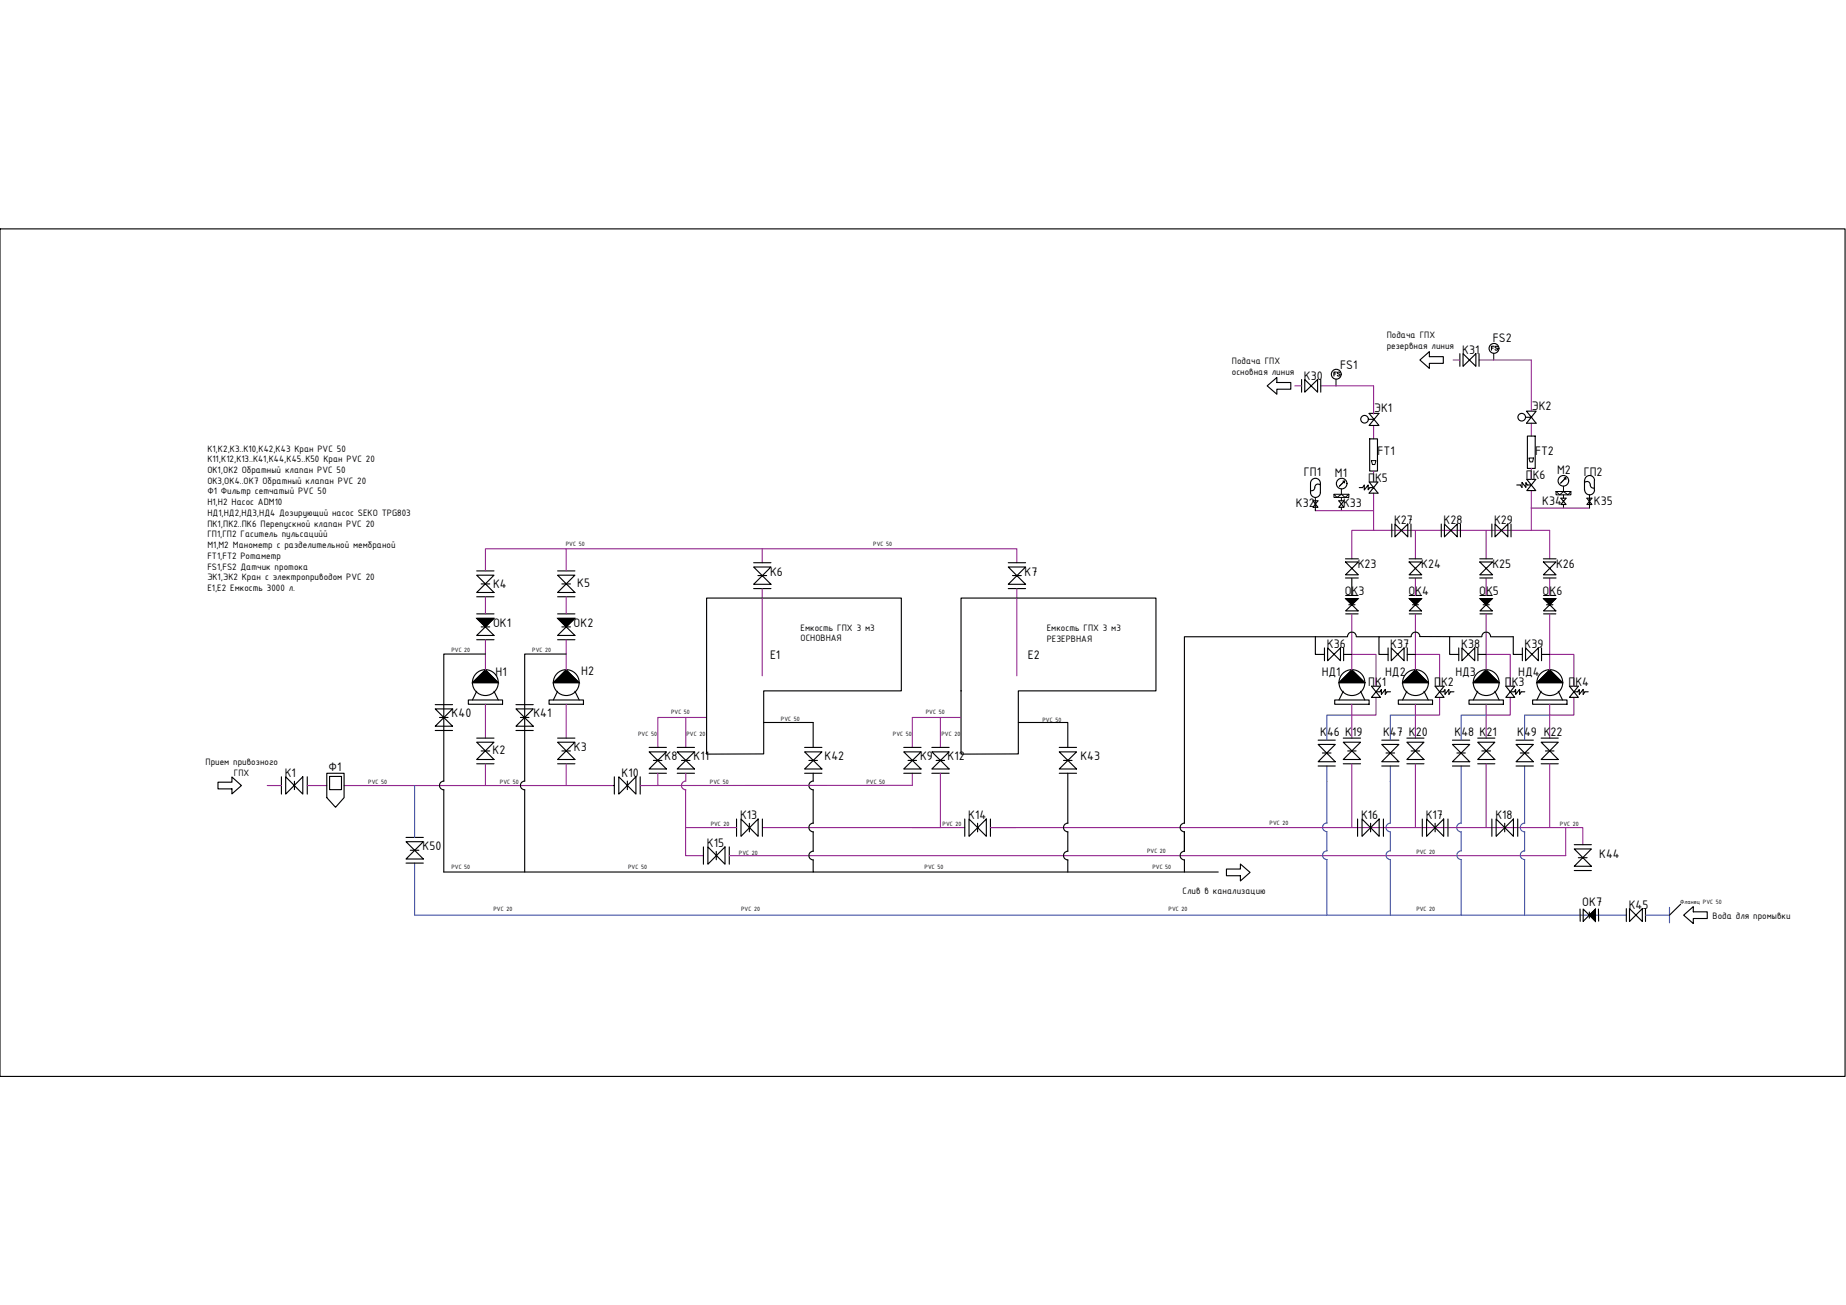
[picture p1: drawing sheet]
<svg xmlns="http://www.w3.org/2000/svg" width="420mm" height="297mm" viewBox="0 0 420 297" stroke-linecap="round" stroke-linejoin="round" font-family="sans-serif">
<!-- layer: PDF _0 -->
<g fill="none" stroke="#000" stroke-width=".25">
<path d="M296.2 86.4v2.9M297 86.4v2.9l2.9-2.9v2.9zM300.6 86.4v2.9M332.3 80.5v2.9M333 80.5v2.9l2.9-2.9v2.9zM336.6 80.5v2.9M316.8 119.3v2.9M317.5 119.3v2.9l2.9-2.9v2.9zM321.1 119.3v2.9M328 119.3v2.9M328.8 119.3v2.9l2.9-2.9v2.9zM332.4 119.3v2.9"/>
<path d="M339.6 119.3v2.9M340.3 119.3v2.9l2.9-2.9v2.9zM343.9 119.3v2.9M108.5 130.9l3.9 4h-3.9l3.9-4zM108.5 139.7h3.9M108.5 129.9h3.9M108.5 135.8h3.9M109.5 132.9h2M126.9 130.9l4 4h-4l4-4zM126.9 139.7h4M126.9 129.9h4M126.9 135.8h4"/>
<path d="M127.9 132.9h1.9M171.5 129.1l4 3.9h-4l4-3.9zM171.5 128.1h4M171.5 134h4M172.5 131h2M229.5 129.1l3.9 3.9h-3.9l3.9-3.9zM229.5 128.1h3.9M229.5 134h3.9M230.5 131h2M306.2 127.9h3l-3 2.9h3zM306.2 131.6h3M306.2 127.2h3"/>
<path d="M306.3 136.3l2.8 2.8h-2.8l2.8-2.8zM306.3 135.5h2.8M306.3 139.7h2.8M307 137.7h1.4M320.7 127.9h2.9l-2.9 2.9h2.9zM320.7 131.6h2.9M320.7 127.2h2.9M320.8 136.3l2.8 2.8h-2.8l2.8-2.8zM320.8 135.5h2.8M320.8 139.7h2.8M321.5 137.7h1.3M336.8 127.9h2.9l-2.9 2.9h2.9z"/>
<path d="M336.8 131.6h2.9M336.8 127.2h2.9M336.8 136.3l2.8 2.8h-2.8l2.8-2.8zM336.8 135.5h2.8M336.8 139.7h2.8M337.6 137.7h1.4M351.3 127.9h2.9l-2.9 2.9h2.9zM351.3 131.6h2.9M351.3 127.2h2.9M351.3 136.3l2.8 2.8h-2.8l2.8-2.8zM351.3 135.5h2.8M351.3 139.7h2.8"/>
<path d="M352 137.7h1.4M106.6 159.3h7.8v1h-7.8zM107.5 155.4l3-2.9 2.9 2.9zM108.5 140.7l3.9 3.9h-3.9l3.9-3.9zM108.5 157.3l-1 2M108.5 145.6h3.9M109.5 142.7h2M112.4 157.3l1 2M125 159.3h7.8v1h-7.8zM125.9 155.4l3-2.9 2.9 2.9zM126.9 140.7l4 3.9h-4l4-3.9zM126.9 157.3l-1 2"/>
<path d="M126.9 145.6h4M127.9 142.7h1.9M130.9 157.3l.9 2M301.5 147.5v2.9M302.2 147.5v2.9l2.9-2.9v2.9zM303.8 159.3h7.8v1h-7.8zM304.8 155.4l2.9-2.9 2.9 2.9zM305.7 157.3l-.9 2M305.8 147.5v2.9M309.7 157.3l.9 2M315.9 147.5v2.9M316.7 147.5v2.9l2.9-2.9v2.9z"/>
<path d="M318.3 159.3h7.8v1h-7.8zM319.2 155.4l3-2.9 2.9 2.9zM320.2 157.3l-1 2M320.3 147.5v2.9M324.1 157.3l1 2M332 147.5v2.9M332.7 147.5v2.9l3-2.9v2.9zM334.3 159.3h7.9v1h-7.9zM335.3 155.4l2.9-2.9 3 2.9zM336.3 157.3l-1 2M336.4 147.5v2.9M340.2 157.3l1 2"/>
<path d="M346.5 147.5v2.9M347.2 147.5v2.9l2.9-2.9v2.9zM348.8 159.3h7.9v1h-7.9zM349.8 155.4l2.9-2.9 2.9 2.9zM350.8 157.3l-1 2M350.9 147.5v2.9M354.7 157.3l.9 2M64.1 176.8v3.9M65 176.8v3.9l3.9-3.9v3.9zM67 177.8v1.9M69.9 176.8v3.9M99.1 161.4l3.9 3.9h-3.9l3.9-3.9z"/>
<path d="M99.1 160.4h3.9M99.1 166.3h3.9M100 163.3h2M108.5 168.9l3.9 4h-3.9l3.9-4zM108.5 168h3.9M108.5 173.8h3.9M109.5 170.9h2M117.4 161.4l4 3.9h-4l4-3.9zM117.4 160.4h4M117.4 166.3h4M118.4 163.3h2M126.9 168.9l4 4h-4l4-4z"/>
<path d="M126.9 168h4M126.9 173.8h4M127.9 170.9h1.9M139.8 176.8v3.9M140.8 176.8v3.9l3.9-3.9v3.9zM142.8 177.8v1.9M145.7 176.8v3.9M147.7 171.1l4 3.9h-4l4-3.9zM147.7 170.1h4M147.7 176h4M148.7 173.1h2M154.1 171.1l4 3.9h-4l4-3.9z"/>
<path d="M154.1 170.1h4M154.1 176h4M155.1 173.1h2M183.1 171.1l4 3.9h-4l4-3.9zM183.1 170.1h4M183.1 176h4M184.1 173.1h2M205.7 171.1l3.9 3.9h-3.9l3.9-3.9zM205.7 170.1h3.9M205.7 176h3.9M206.7 173.1h1.9M212.1 171.1l3.9 3.9h-3.9l3.9-3.9z"/>
<path d="M212.1 170.1h3.9M212.1 176h3.9M213.1 173.1h1.9M241.1 171.1l3.9 3.9h-3.9l3.9-3.9zM241.1 170.1h3.9M241.1 176h3.9M242.1 173.1h1.9M300 169.4l3.9 4h-3.9l3.9-4zM300 168.5h3.9M300 174.4h3.9M301 171.4h1.9M305.7 168.9l4 4h-4l4-4z"/>
<path d="M305.7 168h4M305.7 173.8h4M306.7 170.9h2M314.5 169.4l3.9 4h-3.9l3.9-4zM314.5 168.5h3.9M314.5 174.4h3.9M315.5 171.4h1.9M320.2 168.9l3.9 4h-3.9l3.9-4zM320.2 168h3.9M320.2 173.8h3.9M321.2 170.9h1.9M330.6 169.4l3.9 4h-3.9l3.9-4z"/>
<path d="M330.6 168.5h3.9M330.6 174.4h3.9M331.6 171.4h1.9M336.3 168.9l3.9 4h-3.9l3.9-4zM336.3 168h3.9M336.3 173.8h3.9M337.3 170.9h2M345.1 169.4l3.9 4h-3.9l3.9-4zM345.1 168.5h3.9M345.1 174.4h3.9M346 171.4h2M350.8 168.9l3.9 4h-3.9l3.9-4z"/>
<path d="M350.8 168h3.9M350.8 173.8h3.9M351.7 170.9h2M92.4 191.6l4 3.9h-4l4-3.9zM92.4 190.6h4M92.4 196.5h4M93.4 193.5h1.9M160.1 192.8v3.9M161.1 192.8v3.9l3.9-3.9v3.9zM163 193.8v1.9M166 192.8v3.9M167.6 186.4v4"/>
<path d="M168.7 186.4v4l3.9-4v4zM170.6 187.4v1.9M173.5 186.4v4M219.6 186.4v4M220.6 186.4v4l3.9-4v4zM222.5 187.4v1.9M225.4 186.4v4M309 186.4v4M310 186.4v4l3.9-4v4zM312 187.4v1.9M314.9 186.4v4M323.7 186.4v4"/>
<path d="M324.7 186.4v4l3.9-4v4zM326.6 187.4v1.9M329.6 186.4v4M339.6 186.4v4M340.5 186.4v4l4-4v4zM342.5 187.4v1.9M345.4 186.4v4M358.3 193.2l3.9 4h-3.9l3.9-4zM358.3 192.3h3.9M358.3 198.1h3.9M359.2 195.2h2M359.6 206.9l.1 2.8"/>
<path d="M360.3 206.9l2.8 2.8v-2.8l-2.8 2.8zM361.7 207.6v1.4M363.8 206.9l.1 2.8M370.2 206.8v2.9M370.9 206.8v2.9l2.9-2.9v2.9zM374.5 206.8v2.9"/>
<circle cx="110.5" cy="155.4" r="2.94"/>
<circle cx="128.9" cy="155.4" r="2.94"/>
<circle cx="307.7" cy="155.4" r="2.94"/>
<circle cx="322.2" cy="155.4" r="2.94"/>
<circle cx="338.3" cy="155.4" r="2.94"/>
<circle cx="352.7" cy="155.4" r="2.94"/>
</g>
<g fill="#000" stroke="#000" stroke-width=".23">
<path d="M306.3 136.3h2.8l-1.4 1.4zM320.8 136.3h2.8l-1.4 1.4zM336.8 136.3h2.8l-1.4 1.4zM351.3 136.3h2.8l-1.4 1.4zM108.5 140.7h3.9l-1.9 2zM107.5 155.4l3-2.9 2.9 2.9zM126.9 140.7h4l-2 2zM128.9 152.5l2.9 2.9h-5.9zM307.7 152.5l2.9 2.9h-5.8zM322.2 152.5l2.9 2.9h-5.9zM338.2 152.5l3 2.9h-5.9zM349.8 155.4l2.9-2.9 2.9 2.9z"/>
<path d="M361.7 208.3l1.4-1.4v2.8z"/>
</g>
<g fill="none" stroke="#000" stroke-width=".25">
<path d="M160.8 136.1h44.3v21.2h-31.3v14.3h-13zM218.7 136.1h44.4v21.2h-31.3v14.3h-13.1zM307.7 131.6v3.9M110.5 148.9h-9.5v28.9M128.9 148.9h-9.5v28.9a.99 .99 0 0 0-1 1 .99 .99 0 0 0 1 1v18.7M306.7 144.9a.99 .99 0 0 1 1-1 .99 .99 0 0 1 1 1M321.2 144.9a.99 .99 0 0 1 1-1 .99 .99 0 0 1 1 1M337.3 144.9a.99 .99 0 0 1 1-1 .99 .99 0 0 1 1 1M101 179.8v18.7h84.1M101 177.8a.99 .99 0 0 0-1 1 .99 .99 0 0 0 1 1M173.8 164.5h11.3v5.6M185.1 176v1.8a.99 .99 0 0 0-1 1 .99 .99 0 0 0 1 1v7.6a.97 .97 0 0 0-1 1 .97 .97 0 0 0 1 .9v4.4a.99 .99 0 0 0-1 1.1 .99 .99 0 0 0 1 .9v2.8h92.2"/>
<path d="M231.8 164.5h11.2v5.6M243 176v11.4M243 189.3v4.4M243 195.7v2.8M243.1 187.4a.99 .99 0 0 0-1 .9 .99 .99 0 0 0 1 1M243.1 193.7a.99 .99 0 0 0-1 1 .99 .99 0 0 0 1 1M269.6 187.4a.99 .99 0 0 0-1 .9 .99 .99 0 0 0 1 1v4.4a.99 .99 0 0 0-1 1.1 .99 .99 0 0 0 1 .9v2.8"/>
</g>
<!-- layer: 0 -->
<g fill="none" stroke="#93278f" stroke-width=".25">
<path d="M294.7 87.8h1.5M300.6 87.8h12v6.4M312.6 97v2.9M330.8 81.9h1.5M336.6 81.9h11.9v11.7M348.5 96.3v3M299.4 116.2h13.2M312.6 107.2v2.5M312.6 112.3v8.4M348.5 106.6v2.5M348.5 111.7v9M348.5 115.6h13.3"/>
<path d="M110.5 135.8v3.9M128.9 124.9v5M128.9 135.8v3.9M173.5 124.9v3.2M173.5 134v19.8M231.4 128.1v-3.2h-120.9v5M231.4 134v19.8M307.7 127.2v-6.5h45v6.5M307.7 139.7v12.8M322.2 120.7v6.5M322.2 131.6v3.9M322.2 139.7v12.8"/>
<path d="M338.2 120.7v6.5M338.2 131.6v3.9M338.2 139.7v12.8M352.7 131.6v3.9M352.7 139.7v12.8M110.5 145.6v6.9M128.9 145.6v6.9M307.7 149h5.5v7.2M313.2 158.7v4.1h-5.5M322.2 149h5.5v7.2M327.7 158.7v4.1h-5.5M338.2 149h5.5v7.2"/>
<path d="M343.7 158.7v4.1h-5.5M352.7 149h5.5v7.2M358.2 158.7v4.1h-5.5M60.8 178.8h3.3M69.9 178.8h4.5M78.3 178.8h61.5M110.5 160.3v7.7M110.5 173.8v5M128.9 160.3v7.7M128.9 173.8v5M149.7 176v2.8M156 179.8v8.6"/>
<path d="M156.1 163.3h-6.4v6.8M156.1 176v1.8M156.1 177.8a.99 .99 0 0 0-1 1 .99 .99 0 0 0 1 1M160.8 163.3h-4.7v6.8M207.6 176v2.8h-61.9M214 163.3h-6.4v6.8M214 176v12.4M218.7 163.3h-4.7v6.8M307.7 160.3v7.7M307.7 173.8v14.6M322.2 160.3v7.7M322.2 173.8v14.6"/>
<path d="M338.2 160.3v7.7M338.2 173.8v14.6M352.7 173.8v14.6h-127.3h5.7M352.7 160.3v7.7M156 188.4v6.4h4.1M156 188.4h11.6M173.5 188.4h46.1M352.7 188.4h7.6v3.9M356.4 188.4v6.4h-190.4"/>
</g>
<g fill="none" stroke="#4554a5" stroke-width=".25">
<path d="M94.4 178.8v11.8M302 174.4v13M307.7 162.8h-5.7v5.7M316.4 174.4v13M322.2 162.8h-5.8v5.7M332.6 174.4v13M338.2 162.8h-5.6v5.7M347 174.4v13M352.7 162.8h-5.7v5.7M94.4 196.5v11.8h207.6M302 193.7a.99 .99 0 0 0-1 .9 .99 .99 0 0 0 1 1.1v12.6h68.2M302 187.3a.99 .99 0 0 0-1 1 .99 .99 0 0 0 1 1v4.4"/>
<path d="M316.4 189.3v4.4M316.4 195.7v12.6M316.5 187.4a.99 .99 0 0 0-1 .9 .99 .99 0 0 0 1 1M316.5 193.7a.99 .99 0 0 0-1 1 .99 .99 0 0 0 1 1M332.5 187.4a.99 .99 0 0 0-.9 1 .99 .99 0 0 0 1 .9v4.4M332.6 193.7a.99 .99 0 0 0-1 1 .99 .99 0 0 0 1 1v12.6M347 189.3v4.4M347 195.7v12.6M347 187.4a.99 .99 0 0 0-1 1 .99 .99 0 0 0 1 .9M347 193.7a.99 .99 0 0 0-1 1 .99 .99 0 0 0 1 1M374.5 208.3h5.5M380 206.5v3.5"/>
</g>
<g fill="none" stroke="#000" stroke-width=".25">
<path d="M311.4 95.4h1.4M311.6 94.1l2.3 2.7h-2.3l2.3-2.7zM347.2 95h1.3M347.4 93.6l2.2 2.7h-2.2l2.2-2.7zM298.3 112.1v-2.1a1.12 1.12 0 0 1 1.1-1.1 1.12 1.12 0 0 1 1.1 1.1v2.1M298.3 112.1a1.12 1.12 0 0 0 1.1 1.1 1.12 1.12 0 0 0 1.1-1.1M298.8 114h1.2l-1.2 1.5h1.2zM300.5 110.4a.8 .8 0 0 0-.9-.1 .8 .8 0 0 0-.4 .9l-.5 .5h-.4M304.7 114h1.2l-1.2 1.5h1.2zM309.4 111h.7l.4-.6v1.1l.9-1.1v1.1l.4-.5h.8M311.6 109.7l2 2.6h-2l2-2.6zM345.2 110.4h.8l.4 .5v-1.1l.9 1.1v-1.1l.3 .6h.9"/>
<path d="M347.5 109.1l2 2.6h-2l2-2.6zM355.3 113.4l1.1 1.4h-1.1l1.1-1.4zM360.6 109.4v2.1M360.7 109.4a1.12 1.12 0 0 1 1.1-1.2 1.12 1.12 0 0 1 1.1 1.2M360.7 111.5a1.12 1.12 0 0 0 1.1 1.1 1.12 1.12 0 0 0 1.1-1.1M360.7 109.8a.8 .8 0 0 1 .9-.1 .8 .8 0 0 1 .4 .9l.5 .5h.4M361.2 113.4l1.1 1.4h-1.1l1.1-1.4zM362.9 109.4v2.1M312.2 156.2h2l-2 2.5h2zM313.2 157.5h.9l.3-.5v1.1l.9-1.2v1.2l.4-.6h.8M326.6 156.2h2.1l-2.1 2.5h2.1zM327.7 157.5h.8l.4-.5v1.1l.9-1.2v1.2l.4-.6h.7"/>
<path d="M342.7 156.2h2.1l-2.1 2.5h2.1zM343.7 157.5h.9l.4-.5v1.1l.9-1.2v1.2l.3-.6h.8M357.2 156.2h2l-2 2.5h2zM358.2 157.5h.9l.4-.5v1.1l.8-1.2v1.2l.4-.6h.8"/>
<circle cx="310.6" cy="95.4" r=".87"/>
<circle cx="346.4" cy="95" r=".87"/>
</g>
<!-- layer: 0 -->
<g fill="none" stroke="#000" stroke-width=".23">
<path d="M299.4 113.3v2.6M303.6 112.5h3.4v.7h-3.4zM303.6 112.5l.7 .7 1-.7 .9 .7 .8-.7M305.3 111.3v1.2M305.3 113.2v.8M305.3 115.5v.7M305.6 109.5h.5l-1.3 1.2 1.2-1.2v.4M312.1 104.8h1.1l-.3 .9h-.5zM348 104.3h1l-.2 .8h-.6zM354.2 111.9h3.3v.7h-3.3zM354.2 111.9l.8 .7 .9-.7 1 .7 .6-.7M355.9 110.7v1.2"/>
<path d="M355.9 112.6v.8M355.9 114.8v.8M356 108.8l.4-.1-1.2 1.3 1.2-1.3v.5M361.8 112.6v2.7"/>
</g>
<g fill="none" stroke="#000" stroke-width=".25">
<path d="M0 52.1h419.9v192.9h-419.9zM288.4 87.8l2.2-1.9v1.2h3.2v1.5h-3.2v1.1zM311.7 99.9h1.8v7.3h-1.8zM323.2 81.9l2.1-1.9v1.2h3.2v1.5h-3.2v1.1zM347.6 99.3h1.8v7.3h-1.8zM299.4 115.9v.3M361.8 115.3v.3M299.4 144.9v4.1h2.1M299.4 144.9h-29.8v42.5M299.4 144.9h7.3M305.8 149h1.9M308.7 144.9h5.2"/>
<path d="M320.3 149h1.9M321.2 144.9h-7.3v4.1h2M323.1 144.9h14.2M329.9 144.9v4.1h2.1M336.4 149h1.8M339.3 144.9h5.1v4.1h2.1M350.9 149h1.8M49.6 178h3.2v-1.1l2.1 1.9-2.1 1.9v-1.1h-3.2zM74.4 176h3.9v5.6l-1.9 2.2-2-2.2zM75 176.7h2.7v3h-2.7zM139.6 178.8h.2M269.6 189.3v4.4"/>
<path d="M279.1 197.8h3.2v-1.1l2.2 1.9-2.2 1.9v-1.2h-3.2zM382.5 205.8l-2.5 2.5M383.2 208.3l2.2-1.9v1.1h3.2v1.6h-3.2v1.1z"/>
<circle cx="305.4" cy="110.1" r="1.21"/>
<circle cx="355.8" cy="109.4" r="1.21"/>
</g>
<path d="M312.7 95.4h.1M348.5 95h.1" fill="none" stroke="#ee4f84" stroke-width=".23"/>
<g font-size="3.5">
<text x="338.3" y="80.8">FS</text>
<text x="302.3" y="86.8">FS</text>
</g>
<g font-size="3">
<text x="339.8" y="77.9">FS2</text>
<text x="305.1" y="83.9">FS1</text>
<text x="332.8" y="80.5">К31</text>
<text x="296.8" y="86.4">К30</text>
<text x="312.8" y="93.9">ЭК1</text>
<text x="348.7" y="93.3">ЭК2</text>
<text x="313.5" y="103.6">FT1</text>
<text x="349.4" y="103.6">FT2</text>
<text x="354.4" y="107.9">М2</text>
<text x="296.8" y="108.2">ГП1</text>
<text x="303.8" y="108.6">М1</text>
<text x="311.4" y="109.7">ПК5</text>
<text x="347.3" y="109.1">ПК6</text>
<text x="360.5" y="108.2">ГП2</text>
<text x="294.9" y="115.3">К32</text>
<text x="305.7" y="115.5">К33</text>
<text x="317.3" y="119.3">К27</text>
<text x="328.5" y="119.3">К28</text>
<text x="340.1" y="119.3">К29</text>
<text x="351" y="114.8">К34</text>
<text x="362.8" y="114.8">К35</text>
<text x="175.3" y="131">К6</text>
<text x="233.2" y="131">К7</text>
<text x="309" y="129.4">К23</text>
<text x="323.5" y="129.4">К24</text>
<text x="339.7" y="129.4">К25</text>
<text x="354.2" y="129.4">К26</text>
<text x="112.2" y="133.8">К4</text>
<text x="131.4" y="133.6">К5</text>
<text x="306.1" y="135.5">ОК3</text>
<text x="320.5" y="135.5">ОК4</text>
<text x="336.7" y="135.5">ОК5</text>
<text x="351.1" y="135.5">ОК6</text>
<text x="112.2" y="142.6">ОК1</text>
<text x="130.6" y="142.6">ОК2</text>
<text x="302" y="147.5">К36</text>
<text x="316.4" y="147.5">К37</text>
<text x="332.6" y="147.5">К38</text>
<text x="347" y="147.5">К39</text>
<text x="112.8" y="153.9">Н1</text>
<text x="132.3" y="153.6">Н2</text>
<text x="175.3" y="150.1">Е1</text>
<text x="233.9" y="150.1">Е2</text>
<text x="300.8" y="153.9">НД1</text>
<text x="315.3" y="153.9">НД2</text>
<text x="331.3" y="153.9">НД3</text>
<text x="345.6" y="153.9">НД4</text>
<text x="311.4" y="156.2">ПК1</text>
<text x="326.4" y="156.2">ПК2</text>
<text x="342.5" y="156.2">ПК3</text>
<text x="357" y="156.2">ПК4</text>
<text x="102.8" y="163.3">К40</text>
<text x="121.4" y="163.3">К41</text>
<text x="300.5" y="167.6">К</text>
<text x="302" y="167.6">46 К</text>
<text x="307.8" y="167.5">19</text>
<text x="314.8" y="167.6">К47 К</text>
<text x="322.2" y="167.5">20</text>
<text x="331" y="167.6">К</text>
<text x="332.6" y="167.6">48 К</text>
<text x="338.3" y="167.5">21</text>
<text x="345.3" y="167.6">К49 К</text>
<text x="352.9" y="167.5">22</text>
<text x="112.1" y="171.7">К2</text>
<text x="130.6" y="170.9">К3</text>
<text x="151.3" y="173">К8</text>
<text x="157.9" y="173.1">К11</text>
<text x="187.7" y="173.1">К42</text>
<text x="209.4" y="173">К9</text>
<text x="215.7" y="173.1">К12</text>
<text x="245.9" y="173.1">К43</text>
<text x="64.8" y="176.8">К1</text>
<text x="74.8" y="175.5">Ф1</text>
<text x="141.5" y="176.8">К10</text>
<text x="168.4" y="186.4">К13</text>
<text x="220.4" y="186.4">К14</text>
<text x="309.8" y="186.4">К16</text>
<text x="324.5" y="186.4">К17</text>
<text x="340.4" y="186.4">К18</text>
<text x="96.2" y="193.5">К50</text>
<text x="160.9" y="192.8">К15</text>
<text x="364" y="195.2">К44</text>
<text x="360.1" y="206.3">ОК7</text>
<text x="370.7" y="206.8">К45</text>
</g>
<g font-size="2.3">
<text x="315.6" y="76.9">Подача ГПХ</text>
<text x="280.4" y="82.8">Подача ГПХ</text>
<text x="315.6" y="79.4">резервная линия</text>
<text x="280.4" y="85.2">основная линия</text>
<text x="47.2" y="102.8">К1,К2,К3..К10,К42,К43 Кран PVC 50</text>
<text x="47.2" y="105.2">К11,К12,К13..К41,К44,К45..К50 Кран PVC 20</text>
<text x="47.2" y="107.6">ОК1,ОК2 Обратный клапан PVC 50</text>
<text x="47.2" y="110.1">ОК3,ОК4..ОК7 Обратный клапан PVC 20</text>
<text x="47.2" y="112.6">Ф1 Фильтр сетчатый PVC 50</text>
<text x="47.2" y="115">Н1,Н2 Насос ADM10</text>
<text x="47.2" y="117.4">НД1,НД2,НД3,НД4 Дозирующий насос SEKO TPG803</text>
<text x="47.2" y="119.9">ПК1,ПК2..ПК6 Перепускной клапан PVC 20</text>
<text x="47.2" y="122.3">ГП1,ГП2 Гаситель пульсацийй</text>
<text x="47.2" y="124.8">М1,М2 Манометр с разделительной мембраной</text>
<text x="47.2" y="127.2">FT1,FT2 Ротаметр</text>
<text x="47.2" y="129.7">FS1,FS2 Датчик протока</text>
<text x="47.2" y="132.1">ЭК1,ЭК2 Кран с электроприводом PVC 20</text>
<text x="47.2" y="134.6">Е1,Е2 Емкость 3000 л.</text>
<text x="182.2" y="143.6">Емкость ГПХ 3 м3</text>
<text x="238.3" y="143.7">Емкость ГПХ 3 м3</text>
<text x="182.2" y="146">ОСНОВНАЯ</text>
<text x="238.3" y="146.2">РЕЗЕРВНАЯ</text>
<text x="46.8" y="174.1">Прием привозного</text>
<text x="53.3" y="176.6">ГПХ</text>
<text x="269.2" y="203.6">Слив в канализацию</text>
<text x="389.8" y="209.3">Вода для промывки</text>
</g>
<g font-size="1.5">
<text x="128.8" y="124.2">PVC 50</text>
<text x="198.8" y="124.2">PVC 50</text>
<text x="102.7" y="148.4">PVC 20</text>
<text x="121.2" y="148.4">PVC 20</text>
<text x="145.2" y="167.6">PVC 50</text>
<text x="152.7" y="162.6">PVC 50</text>
<text x="156.3" y="167.6">PVC 20</text>
<text x="177.8" y="164.1">PVC 50</text>
<text x="203.2" y="167.6">PVC 50</text>
<text x="210.7" y="162.6">PVC 50</text>
<text x="214.3" y="167.6">PVC 20</text>
<text x="237.3" y="164.2">PVC 50</text>
<text x="83.8" y="178.4">PVC 50</text>
<text x="113.8" y="178.4">PVC 50</text>
<text x="161.6" y="178.4">PVC 50</text>
<text x="197.2" y="178.4">PVC 50</text>
<text x="161.8" y="188.1">PVC 20</text>
<text x="214.5" y="188.1">PVC 20</text>
<text x="289" y="187.9">PVC 20</text>
<text x="355" y="188.1">PVC 20</text>
<text x="102.7" y="197.9">PVC 50</text>
<text x="143" y="197.9">PVC 50</text>
<text x="168.2" y="194.5">PVC 20</text>
<text x="210.4" y="197.9">PVC 50</text>
<text x="261.1" y="194.2">PVC 20</text>
<text x="262.3" y="197.9">PVC 50</text>
<text x="322.4" y="194.3">PVC 20</text>
<text x="112.3" y="207.4">PVC 20</text>
<text x="168.7" y="207.4">PVC 20</text>
<text x="266" y="207.4">PVC 20</text>
<text x="322.4" y="207.4">PVC 20</text>
<text x="382.4" y="205.7">Фланец PVC 50</text>
</g>
</svg>
